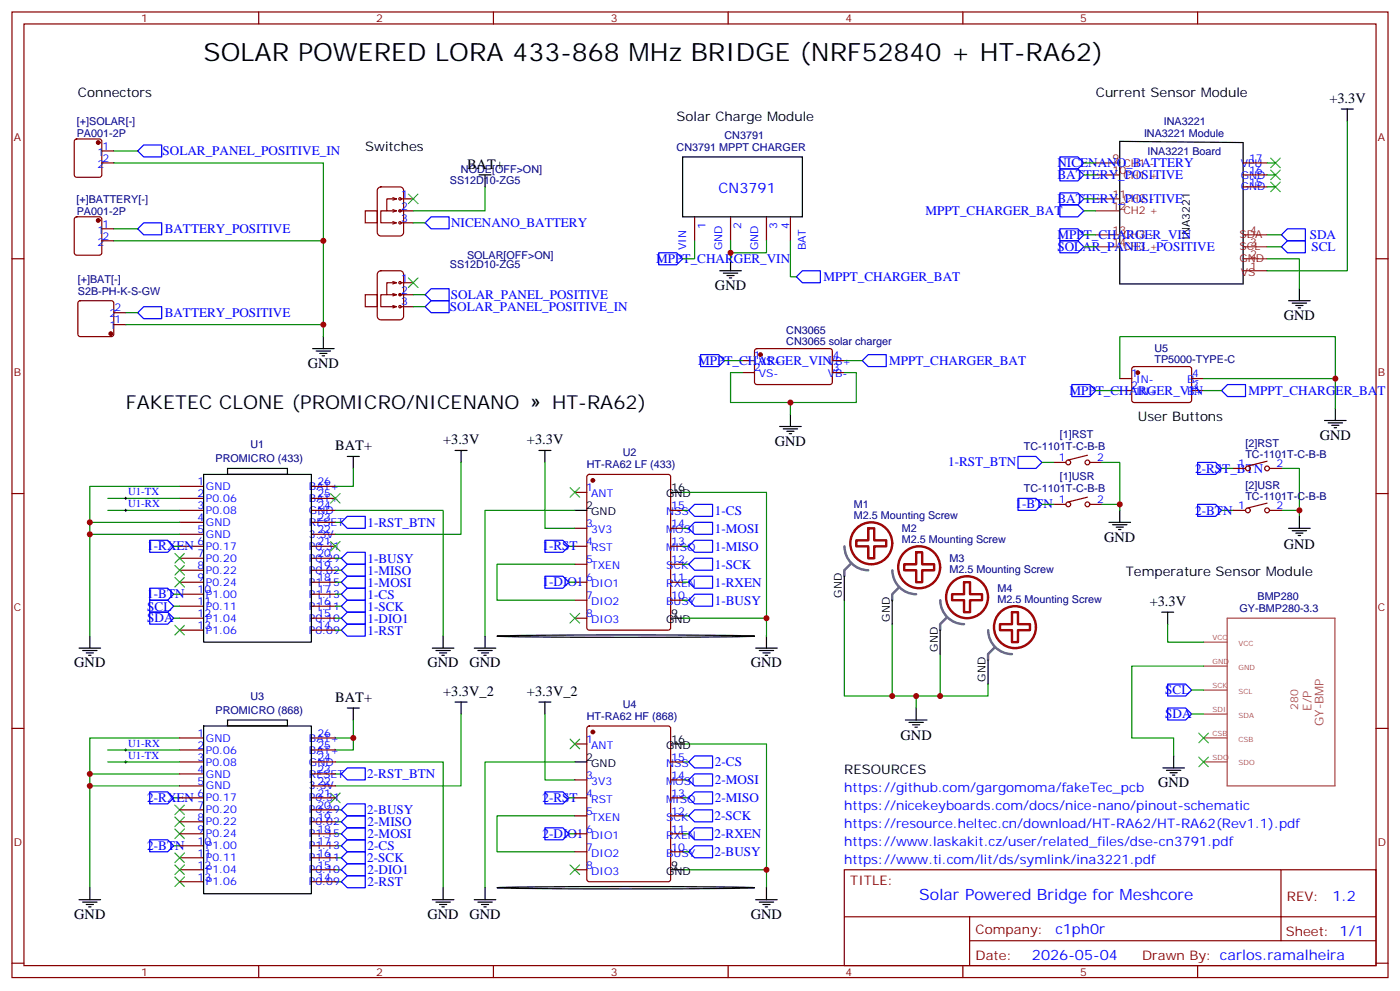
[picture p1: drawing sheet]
<svg xmlns="http://www.w3.org/2000/svg" width="412mm" height="292mm" viewBox="0 0 412 292" stroke-linecap="round" stroke-linejoin="round" font-family="sans-serif">
<g fill="none" stroke="#870000" stroke-width=".35">
<path d="M3.5 3.5h405.4v284.4h-405.4zM7.1 7.1h398.2v277.2h-398.2zM76.2 3.5v3.6M145.3 3.5v3.6M214.5 3.5v3.6M283.6 3.5v3.6M352.8 3.5v3.6M22.1 41.1l.5-.2h6.7l.5 .2 .2 .5v9.9l-.2 .5-.5 .2h-6.7l-.5-.2-.2-.5v-9.9zM30 48h3.5M30 44.4h3.5M111.4 55.5l.8-.5h5.6l.7 .2 .3 .6 .1 12.6-.2 .7-.6 .3-5.9 .1-.6-.2-.4-.6-.1-12.6zM115.7 58.2l1.1 .4"/>
<path d="M116.8 58.6h-2.9v3.5h2.9M116.8 58.6l-1.1 .3M118.2 58.6h3.5M366.2 55h7M366.2 51.5h7M366.2 48h7M3.5 76.2h3.6M22.1 64.1l.5-.2h6.7l.5 .2 .2 .5v9.8l-.2 .5-.5 .2h-6.7l-.5-.2-.2-.5v-9.8zM30 67.4h3.5M30 70.9h3.5M107.6 62.1h3.5v3.5h-3.5zM113.9 62.1h-1.7v3.5h4.2"/>
<path d="M115.7 61.7l1.1 .4M115.7 65.3l1.1 .3-1.1 .4M116.8 62.1l-1.1 .3M117.5 62.1h4.2M118.2 65.6h3.5M204.6 63.9v7M215.2 63.9v7M225.8 63.9v7M232.8 63.9v7M405.3 76.2h3.6M23.2 88.8l.4-.3h9.2l.5 .3 .2 .5v9.1l-.2 .5-.5 .2h-9.2l-.5-.2-.2-.5v-9.1zM33.5 95.6h3.5"/>
<path d="M33.5 92.1h3.5M107.6 86.8h3.5v3.5h-3.5zM111.4 80.2l.8-.5h5.6l.7 .2 .3 .6 .1 12.6-.2 .7-.6 .3-5.9 .1-.6-.2-.4-.6-.1-12.6zM113.9 86.8h-1.7v3.5h4.2M115.7 82.9l1.1 .4M115.7 86.4l1.1 .4M115.7 90l1.1 .3-1.1 .4M116.8 83.3h-2.9v3.5h2.9M116.8 83.3l-1.1 .3M116.8 86.8l-1.1 .3M117.5 86.8h4.2M118.2 90.3h3.5"/>
<path d="M118.2 83.3h3.5M218.7 106.2h3.5M218.7 109.7h3.5M222.5 102.9l.5-.2h21.7l.5 .7-.1 9.4-.6 .4h-21.8l-.5-.7v-9.1zM245.2 106.2h3.5M245.2 109.7h3.5M329.8 111.5h3.6M329.8 115h3.6M333.6 108.2l.5-.3 16.5 .1 .4 .7-.1 9.4-.6 .4h-16.5l-.4-.7v-9.1zM351 111.5h3.5M351 115h3.5M173.1 139.9l.5-.2h23.2l.7 .4 .1 44.8-.5 .6-23.5 .1-.7-.5v-44.7z"/>
<path d="M310.4 136.2h3.6M320.3 134.1l-5.6 1.4M321 136.2h3.6M363.4 137.9h3.5M373.2 135.8l-5.6 1.4M373.9 137.9h3.6M3.5 145.3h3.6M52.9 143.2h7.1M52.9 146.8h7.1M52.9 150.3h7.1M52.9 153.8h7.1M52.9 157.3h7.1"/>
<path d="M91.7 143.2h7.1M91.7 146.8h7.1M91.7 150.3h7.1M91.7 153.8h7.1M91.7 157.3h7.1M169.3 155.6h3.6M169.3 145h3.6M197.6 150.3h3.5M197.6 155.6h3.5M310.4 148.5h3.6M320.3 146.4l-5.6 1.4M321 148.5h3.6"/>
<path d="M363.4 150.3h3.5M373.2 148.2l-5.6 1.4M373.9 150.3h3.6M405.3 145.3h3.6M52.9 160.9h7.1M52.9 164.4h7.1M52.9 167.9h7.1M52.9 171.4h7.1M52.9 175h7.1M52.9 178.5h7.1M91.7 160.9h7.1M91.7 164.4h7.1"/>
<path d="M91.7 167.9h7.1M91.7 171.4h7.1M91.7 175h7.1M91.7 178.5h7.1M169.3 160.9h3.6M169.3 171.4h3.6M169.3 176.7h3.6M169.3 166.2h3.6M197.6 160.9h3.5M197.6 171.4h3.5M197.6 176.7h3.5M197.6 166.2h3.5"/>
<path d="M52.9 182h7.1M52.9 185.6h7.1M91.7 182h7.1M91.7 185.6h7.1M169.3 182h3.6M3.5 214.5h3.6M52.9 217.3h7.1M91.7 217.3h7.1M169.3 219.1h3.6M173.1 214l.5-.2h23.2l.7 .4 .1 44.7-.5 .7h-23.5l-.7-.4v-44.7zM405.3 214.5h3.6M52.9 235h7.1"/>
<path d="M52.9 224.4h7.1M52.9 220.8h7.1M52.9 227.9h7.1M52.9 231.4h7.1M52.9 238.5h7.1M91.7 235h7.1M91.7 224.4h7.1M91.7 220.8h7.1M91.7 227.9h7.1M91.7 231.4h7.1M91.7 238.5h7.1M169.3 235h3.6"/>
<path d="M169.3 229.7h3.6M197.6 235h3.5M197.6 229.7h3.5M197.6 224.4h3.5M52.9 245.5h7.1M52.9 256.1h7.1M52.9 242h7.1M52.9 249.1h7.1M52.9 252.6h7.1M52.9 259.6h7.1M91.7 245.5h7.1M91.7 256.1h7.1"/>
<path d="M91.7 242h7.1M91.7 249.1h7.1M91.7 252.6h7.1M91.7 259.6h7.1M169.3 245.5h3.6M169.3 250.8h3.6M169.3 256.1h3.6M169.3 240.2h3.6M197.6 245.5h3.5M197.6 250.8h3.5M197.6 240.2h3.5M248.7 256.1h156.6v28.2h-156.6z"/>
<path d="M377.3 256.1v20.9M248.7 270h156.5M285.6 277h119.6M285.6 270v14.1M3.5 283.6h3.6M76.2 284.3v3.6M145.3 284.3v3.6M214.5 284.3v3.6M283.6 284.3v3.6M352.8 284.3v3.6M405.3 283.6h3.6"/>
<circle cx="117.8" cy="58.6" r=".35"/>
<circle cx="117.8" cy="65.6" r=".35"/>
<circle cx="117.8" cy="62.1" r=".35"/>
<circle cx="117.8" cy="83.3" r=".35"/>
<circle cx="117.8" cy="86.8" r=".35"/>
<circle cx="117.8" cy="90.3" r=".35"/>
<circle cx="314.7" cy="136.2" r=".71"/>
<circle cx="320.3" cy="136.2" r=".71"/>
<circle cx="367.6" cy="137.9" r=".71"/>
<circle cx="373.2" cy="137.9" r=".71"/>
<circle cx="314.7" cy="148.5" r=".71"/>
<circle cx="320.3" cy="148.5" r=".71"/>
<circle cx="367.6" cy="150.3" r=".71"/>
<circle cx="373.2" cy="150.3" r=".71"/>
</g>
<g fill="none" stroke="#000" stroke-width=".35">
<path d="M395.1 32.1h3.5M396.9 32.1v3.5M141.1 51.5h3.5M142.9 51.5v3.5M201.1 46.2h35.3v17.7h-35.3zM329.8 41.6l36.4 .4v41.6h-36.4zM212 79.7h6.4M215.2 76.2v3.5M95.2 99.1v3.6M213.1 80.4h4.2M214.1 81.1h2.2M214.8 81.8h.7"/>
<path d="M379.6 88.5h6.3M380.6 89.3h4.3M381.7 90h2.1M382.4 90.7h.7M382.8 85v3.5M92.1 102.7h6.3M93.1 103.4h4.3M94.2 104.1h2.1M94.9 104.8h.7M60 139.7h31.7v49.4h-31.7zM67 137.9h17.7v1.8h-17.7zM102.3 134.4h3.5"/>
<path d="M104.1 134.4v3.5M134.1 132.6h3.5M135.8 132.6v3.6M158.7 132.6h3.6M160.5 132.6v3.6M229.7 125.6h6.3M230.7 126.3h4.2M231.8 127h2.1M232.5 127.7h.7M232.8 122.1v3.5M390.2 123.8h6.3M391.2 124.5h4.3"/>
<path d="M392.3 125.2h2.1M393 125.9h.7M393.3 120.3v3.5M169.3 150.3h3.6M197.6 145h3.5M326.7 153.8h6.3M327.7 154.5h4.3M328.8 155.2h2.1M329.5 155.9h.7M329.8 150.3v3.5M379.6 155.6h6.3M380.6 156.3h4.3"/>
<path d="M381.7 157h2.1M382.4 157.7h.7M382.8 152v3.6M248.7 169.7v7M262.8 176.7v7.1M23.3 190.9h6.3M24.3 191.6h4.3M25.4 192.3h2.1M26.1 193h.7M26.5 187.3v3.6M127.4 190.9h6.3M128.4 191.6h4.2"/>
<path d="M129.5 192.3h2.1M130.2 193h.7M130.5 187.3v3.6M139.7 190.9h6.3M140.8 191.6h4.2M141.8 192.3h2.1M142.5 193h.7M142.9 187.3v3.6M146.4 187.3l37.9-.3 37.9 .3-37.9 .4zM197.6 182h3.5M222.6 190.9h6.4M223.7 191.6h4.2"/>
<path d="M224.7 192.3h2.1M225.4 193h.7M225.8 187.3v3.6M276.9 185.6v7M291 194.4v7M342.2 180.3h3.5M344 180.3v3.5M60 213.8h31.7v49.4h-31.7zM67 212h17.7v1.8h-17.7zM102.3 208.5h3.5M104.1 208.5v3.5M134.1 206.7h3.5"/>
<path d="M135.8 206.7v3.6M158.7 206.7h3.6M160.5 206.7v3.6M197.6 219.1h3.5M266.7 212h6.3M267.8 212.7h4.2M268.8 213.4h2.1M269.5 214.1h.7M269.9 208.5v3.5M169.3 224.4h3.6M342.5 226.1h6.4M343.6 226.8h4.2"/>
<path d="M344.7 227.5h2.1M345.4 228.2h.7M345.7 222.6v3.5M197.6 256.1h3.5M23.3 264.9h6.3M24.3 265.6h4.3M25.4 266.3h2.1M26.1 267.1h.7M26.5 261.4v3.5M127.4 264.9h6.3M128.4 265.6h4.2M129.5 266.3h2.1"/>
<path d="M130.2 267.1h.7M130.5 261.4v3.5M139.7 264.9h6.3M140.8 265.6h4.2M141.8 266.3h2.1M142.5 267.1h.7M142.9 261.4v3.5M146.4 261.4l37.9-.3 37.9 .3-37.9 .4zM222.6 264.9h6.4M223.7 265.6h4.2M224.7 266.3h2.1M225.4 267.1h.7"/>
<path d="M225.8 261.4v3.5"/>
</g>
<g fill="#870000" stroke="#870000" stroke-width=".35">
<circle cx="174.6" cy="141.5" r=".53"/>
<circle cx="28.9" cy="64.9" r=".53"/>
<circle cx="174.6" cy="215.5" r=".53"/>
<circle cx="32.6" cy="98.2" r=".53"/>
<circle cx="28.9" cy="42" r=".53"/>
<circle cx="224" cy="104.4" r=".53"/>
<circle cx="335.1" cy="109.7" r=".53"/>
</g>
<path d="M322.8 58.6h7M322.8 48h7M322.8 51.5h7M322.8 62.1h7M322.8 72.7h7M322.8 69.1h7M366.2 72.7h7M366.2 69.1h7M366.2 79.7h7M366.2 76.2h7" fill="none" stroke="#8c2424" stroke-width=".35"/>
<g fill="none" stroke="#008700" stroke-width=".35">
<path d="M396.9 35.6v44.1h-23.7M33.5 48h61.7v22.9M33.5 44.4h7.1M142.9 55v7.1h-21.2M319.3 48h3.5M319.3 51.5h3.5M319.3 58.6h3.5M373.2 48h2.5M373.2 51.5h2.5M373.2 55h2.5M33.5 70.9h61.7v24.7M33.5 67.4h7.1"/>
<path d="M121.7 65.6h3.5M204.6 70.9v5.3h-3.5M215.2 70.9v5.3M225.8 70.9v3.5h-10.6M232.8 70.9v10.6h1.8M319.3 62.1h3.5M319.3 69.1h3.5M319.3 72.7h3.5M373.2 76.2h9.6v8.8M373.2 69.1h4.3M373.2 72.7h4.3M37 95.6h58.2v3.5"/>
<path d="M37 92.1h3.6M121.7 86.8h3.5M121.7 90.3h3.5M213.4 106.2h5.3M218.7 109.7h-3.5v8.8h37v-8.8h-3.5M232.8 118.5v3.6M248.7 106.2h5.3M322.8 115h7M329.8 111.5v-12.4h63.5v12.4M354.5 111.5h38.8v8.8M354.5 115h5.3M104.1 137.9v5.3h-5.3"/>
<path d="M135.8 136.2v21.1h-37M160.5 136.2v19.4h8.8M306.9 136.2h3.5M324.6 136.2h5.2v12.3M359.8 137.9h3.6M377.5 137.9h5.3v12.4M26.5 153.8h26.4M26.5 157.3h26.4M31.7 150.3h21.2M31.7 146.8h21.2M52.9 143.2h-26.4v44.1M98.8 150.3h31.7v37"/>
<path d="M98.8 153.8h1.7M169.3 150.3h-26.4v37M201.1 145h24.7v42.3M201.1 155.6h1.7M201.1 150.3h1.7M306.9 148.5h3.5M324.6 148.5h5.2v1.8M359.8 150.3h3.6M377.5 150.3h5.3v1.7M51.2 160.9h1.7M51.2 175h1.7M51.2 178.5h1.7"/>
<path d="M98.8 175h1.7M98.8 178.5h1.7M98.8 164.4h1.7M98.8 167.9h1.7M98.8 171.4h1.7M167.6 160.9h1.7M167.6 171.4h1.7M169.3 166.2h-22.9v10.5h22.9M201.1 160.9h1.7M201.1 171.4h1.7M201.1 176.7h1.7M201.1 166.2h1.7"/>
<path d="M248.7 176.7v28.3h21.2v3.5M51.2 182h1.7M98.8 182h1.7M98.8 185.6h1.7M201.1 182h24.7M262.8 183.8v21.2M276.9 192.6v12.4M344 183.8v5.3h10.5M354.5 196.1h-21.1v21.2h12.3v5.3M52.9 217.3h-26.4v44.1M98.8 217.3h5.3M104.1 212v8.8h-5.3"/>
<path d="M135.8 210.3v21.1h-37M160.5 210.3v19.4h8.8M201.1 219.1h24.7v42.3M291 201.4v3.6h-21.1M351 203.2h3.5M351 210.3h3.5M26.5 231.4h26.4M26.5 227.9h26.4M31.7 224.4h21.2M31.7 220.8h21.2M51.2 235h1.7M98.8 224.4h31.7v37"/>
<path d="M98.8 227.9h1.7M98.8 238.5h1.7M167.6 235h1.7M169.3 224.4h-26.4v37M201.1 224.4h1.7M201.1 229.7h1.7M201.1 235h1.7M51.2 249.1h1.7M98.8 256.1h1.7M98.8 245.5h1.7M98.8 259.6h1.7M98.8 252.6h1.7"/>
<path d="M98.8 249.1h1.7M98.8 242h1.7M167.6 245.5h1.7M169.3 240.2h-22.9v10.6h22.9M201.1 256.1h24.7M201.1 240.2h1.7M201.1 245.5h1.7M201.1 250.8h1.7"/>
</g>
<g fill="none" stroke="#00f" stroke-width=".35">
<path d="M40.6 44.4l1.7-1.7h5.3v3.5h-5.3zM312.2 46.2h5.3l1.8 1.8-1.8 1.7h-5.3zM312.2 49.7h5.3l1.8 1.8-1.8 1.8h-5.3zM312.2 56.8h5.3l1.8 1.8-1.8 1.7h-5.3zM40.6 67.4l1.7-1.8h5.3v3.5h-5.3zM125.2 65.6l1.8-1.7h5.3v3.5h-5.3zM194 74.4h5.3l1.8 1.8-1.8 1.8h-5.3zM312.2 60.3h5.3l1.8 1.8-1.8 1.8h-5.3zM312.2 67.4h5.3l1.8 1.7-1.8 1.8h-5.3zM312.2 70.9h5.3l1.8 1.8-1.8 1.7h-5.3zM377.5 69.1l1.7-1.7h5.3v3.5h-5.3zM377.5 72.7l1.7-1.8h5.3v3.5h-5.3z"/>
<path d="M40.6 92.1l1.7-1.8h5.3v3.5h-5.3zM125.2 86.8l1.8-1.8h5.3v3.5h-5.3zM127 88.5h5.3v3.6h-5.3l-1.8-1.8zM234.6 81.5l1.8-1.8h5.3v3.6h-5.3zM206.4 104.4h5.3l1.7 1.8-1.7 1.7h-5.3zM255.8 104.4h5.3v3.5h-5.3l-1.8-1.7zM315.7 113.2h5.3l1.8 1.8-1.8 1.8h-5.3zM359.8 115l1.8-1.8h5.3v3.6h-5.3zM299.9 134.4h5.3l1.7 1.8-1.7 1.7h-5.3zM352.8 136.2h5.3l1.7 1.7-1.7 1.8h-5.3zM44.1 159.1h5.3l1.8 1.8-1.8 1.7h-5.3zM100.5 153.8l1.8-1.8h5.3v3.6h-5.3z"/>
<path d="M160.5 159.1h5.3l1.8 1.8-1.8 1.7h-5.3zM202.8 150.3l1.8-1.8h5.3v3.5h-5.3zM204.6 153.8h5.3v3.5h-5.3l-1.8-1.7zM299.9 146.8h5.3l1.7 1.7-1.7 1.8h-5.3zM352.8 148.5h5.3l1.7 1.8-1.7 1.7h-5.3zM44.1 173.2h5.3l1.8 1.8-1.8 1.7h-5.3zM44.1 176.7h5.3l1.8 1.8-1.8 1.8h-5.3zM100.5 178.5l1.8-1.8h5.3v3.6h-5.3zM100.5 175l1.8-1.8h5.3v3.5h-5.3zM100.5 167.9l1.8-1.7h5.3v3.5h-5.3zM100.5 164.4l1.8-1.8h5.3v3.6h-5.3zM102.3 169.7h5.3v3.5h-5.3l-1.8-1.8z"/>
<path d="M160.5 169.7h5.3l1.8 1.7-1.8 1.8h-5.3zM202.8 176.7l1.8-1.7h5.3v3.5h-5.3zM202.8 166.2l1.8-1.8h5.3v3.5h-5.3zM202.8 160.9l1.8-1.8h5.3v3.5h-5.3zM204.6 169.7h5.3v3.5h-5.3l-1.8-1.8zM44.1 180.3h5.3l1.8 1.7-1.8 1.8h-5.3zM100.5 185.6l1.8-1.8h5.3v3.5h-5.3zM100.5 182l1.8-1.7h5.3v3.5h-5.3zM344 201.4h5.2l1.8 1.8-1.8 1.8h-5.2zM344 208.5h5.2l1.8 1.8-1.8 1.7h-5.2zM44.1 233.2h5.3l1.8 1.8-1.8 1.7h-5.3zM100.5 227.9l1.8-1.8h5.3v3.6h-5.3z"/>
<path d="M100.5 238.5l1.8-1.8h5.3v3.5h-5.3zM160.5 233.2h5.3l1.8 1.8-1.8 1.7h-5.3zM202.8 224.4l1.8-1.8h5.3v3.5h-5.3zM202.8 229.7l1.8-1.8h5.3v3.5h-5.3zM202.8 235l1.8-1.8h5.3v3.5h-5.3zM44.1 247.3h5.3l1.8 1.8-1.8 1.7h-5.3zM100.5 242l1.8-1.8h5.3v3.6h-5.3zM100.5 245.5l1.8-1.7h5.3v3.5h-5.3zM100.5 252.6l1.8-1.8h5.3v3.6h-5.3zM100.5 256.1l1.8-1.7h5.3v3.5h-5.3zM100.5 259.6l1.8-1.7h5.3v3.5h-5.3zM102.3 247.3h5.3v3.5h-5.3l-1.8-1.7z"/>
<path d="M160.5 243.8h5.3l1.8 1.7-1.8 1.8h-5.3zM202.8 240.2l1.8-1.7h5.3v3.5h-5.3zM202.8 245.5l1.8-1.7h5.3v3.5h-5.3zM202.8 250.8l1.8-1.7h5.3v3.5h-5.3z"/>
</g>
<g fill="none" stroke="#3c3" stroke-width=".35">
<path d="M120.3 57.1l2.8 2.9M123.1 57.1l-2.8 2.9M374.3 46.6l2.8 2.8M374.3 50.1l2.8 2.8M374.3 53.6l2.8 2.8M377.1 46.6l-2.8 2.8M377.1 50.1l-2.8 2.8M377.1 53.6l-2.8 2.8M120.3 81.8l2.8 2.9M123.1 81.8l-2.8 2.9M97.4 159.5l2.8 2.8M97.4 145.3l2.8 2.9"/>
<path d="M100.2 159.5l-2.8 2.8M100.2 145.3l-2.8 2.9M167.9 143.6l2.8 2.8M170.7 143.6l-2.8 2.8M51.5 163l2.8 2.8M51.5 166.5l2.8 2.8M51.5 170l2.8 2.9M54.3 163l-2.8 2.8M54.3 166.5l-2.8 2.8M54.3 170l-2.8 2.9M51.5 184.1l2.8 2.9M54.3 184.1l-2.8 2.9"/>
<path d="M167.9 180.6l2.8 2.8M170.7 180.6l-2.8 2.8M167.9 217.7l2.8 2.8M170.7 217.7l-2.8 2.8M353.1 215.9l2.9 2.8M356 215.9l-2.9 2.8M51.5 237.1l2.8 2.8M54.3 237.1l-2.8 2.8M97.4 233.5l2.8 2.9M100.2 233.5l-2.8 2.9M353.1 223l2.9 2.8M356 223l-2.9 2.8"/>
<path d="M51.5 258.2l2.8 2.9M51.5 244.1l2.8 2.8M51.5 240.6l2.8 2.8M51.5 251.2l2.8 2.8M51.5 254.7l2.8 2.8M54.3 258.2l-2.8 2.9M54.3 244.1l-2.8 2.8M54.3 240.6l-2.8 2.8M54.3 251.2l-2.8 2.8M54.3 254.7l-2.8 2.8M167.9 254.7l2.8 2.8M170.7 254.7l-2.8 2.8"/>
</g>
<path d="M354.5 189.1h7M354.5 196.1h7M361.5 182h31.7v49.4h-31.7zM354.5 203.2h7M354.5 210.3h7M354.5 217.3h7M354.5 224.4h7" fill="none" stroke="#a64a4a" stroke-width=".35"/>
<path d="M36.7 146.8h.7M36.7 150.3h.7M37 146.4v.7M37 149.9v.7M36.7 220.8h.7M36.7 224.4h.7M37 220.5v.7M37 224v.7" fill="none" stroke="#000" stroke-width=".29"/>
<g fill="none" stroke="#900" stroke-width=".71">
<path d="M255.8 155.6h1.7v3.5h3.6v1.8h-3.6v3.5h-1.7v-3.5h-3.6v-1.8h3.6zM266.3 166.2h3.6v-3.6h1.7v3.6h3.6v1.7h-3.6v3.5h-1.7v-3.5h-3.6zM284 171.4h1.8v3.6h3.5v1.7h-3.5v3.6h-1.8v-3.6h-3.5v-1.7h3.5zM298.1 180.3h1.8v3.5h3.5v1.8h-3.5v3.5h-1.8v-3.5h-3.5v-1.8h3.5z"/>
<circle cx="256.6" cy="160" r="6.2"/>
<circle cx="270.8" cy="167" r="6.2"/>
<circle cx="284.9" cy="175.9" r="6.2"/>
<circle cx="299" cy="184.7" r="6.2"/>
</g>
<path d="M248.8 160.9a7.1 7.1 0 0 0 7 7M250.5 166.2l-1.8 1.7v1.8M262.9 167.9a7.1 7.1 0 0 0 7 7.1M264.6 173.2l-1.8 1.8v1.7M277 176.8a7.1 7.1 0 0 0 7 7M278.7 182l-1.8 1.8v1.8M291.1 185.6a7.1 7.1 0 0 0 7 7M292.8 190.9l-1.8 1.7v1.8" fill="none" stroke="#666" stroke-width=".71"/>
<g fill="#c00">
<circle cx="225.8" cy="182" r=".88"/>
<circle cx="26.5" cy="153.8" r=".88"/>
<circle cx="26.5" cy="157.3" r=".88"/>
<circle cx="26.5" cy="231.4" r=".88"/>
<circle cx="26.5" cy="227.9" r=".88"/>
<circle cx="225.8" cy="256.1" r=".88"/>
<circle cx="104.1" cy="217.3" r=".88"/>
<circle cx="95.3" cy="95.6" r=".88"/>
<circle cx="95.3" cy="70.9" r=".88"/>
<circle cx="329.8" cy="148.5" r=".88"/>
<circle cx="382.8" cy="150.3" r=".88"/>
<circle cx="215.2" cy="74.4" r=".88"/>
<circle cx="262.8" cy="205" r=".88"/>
<circle cx="269.9" cy="205" r=".88"/>
<circle cx="276.9" cy="205" r=".88"/>
<circle cx="232.8" cy="118.5" r=".88"/>
<circle cx="393.3" cy="111.5" r=".88"/>
</g>
<text font-size="7.4" x="60" y="18">SOLAR POWERED LORA 433-868 MHz BRIDGE (NRF52840 + HT-RA62)</text>
<g font-size="5.6">
<text x="37" y="120.3">FAKETEC CLONE (PROMICRO/NICENANO</text>
<text x="162.6" y="120.3">HT-RA62)</text>
</g>
<text font-size="4.6" fill="#00f" x="270.8" y="265.1">Solar Powered Bridge for Meshcore</text>
<g font-size="4.2">
<text x="391.6" y="30.3">+3.3V</text>
<text x="137.6" y="49.7">BAT+</text>
<text x="210.6" y="85.4">GND</text>
<text x="378.2" y="94.2">GND</text>
<text x="90.7" y="108.3">GND</text>
<text x="130.5" y="130.9">+3.3V</text>
<text x="155.2" y="130.9">+3.3V</text>
<text x="228.2" y="131.2">GND</text>
<text x="388.8" y="129.5">GND</text>
<text x="98.8" y="132.6">BAT+</text>
<text x="325.3" y="159.5">GND</text>
<text x="378.2" y="161.6">GND</text>
<text x="338.7" y="178.5">+3.3V</text>
<text x="21.9" y="196.5">GND</text>
<text x="125.9" y="196.5">GND</text>
<text x="138.3" y="196.5">GND</text>
<text x="221.2" y="196.5">GND</text>
<text x="98.8" y="206.7">BAT+</text>
<text x="130.5" y="205">+3.3V_2</text>
<text x="155.2" y="205">+3.3V_2</text>
<text x="265.3" y="218">GND</text>
<text x="341.1" y="231.8">GND</text>
<text x="21.9" y="270.6">GND</text>
<text x="125.9" y="270.6">GND</text>
<text x="138.3" y="270.6">GND</text>
<text x="221.2" y="270.6">GND</text>
</g>
<g font-size="4.2" fill="#00f">
<text x="211.7" y="56.8">CN3791</text>
<text x="392.5" y="265.4">1.2</text>
<text x="310.9" y="274.9">c1ph0r</text>
<text x="304" y="282.7">2026-05-04</text>
</g>
<g font-size="3.9">
<text x="22.9" y="28.6">Connectors</text>
<text x="322.8" y="28.6">Current Sensor Module</text>
<text x="199.3" y="35.6">Solar Charge Module</text>
<text x="107.6" y="44.4">Switches</text>
<text x="335.1" y="123.8">User Buttons</text>
<text x="331.6" y="169.7">Temperature Sensor Module</text>
<text x="248.7" y="227.9">RESOURCES</text>
</g>
<g font-size="3.9" fill="#00f">
<text x="47.9" y="45.8">SOLAR_PANEL_POSITIVE_IN</text>
<text x="311.5" y="49.1">NICENANO_BATTERY</text>
<text x="311.5" y="52.7">BATTERY_POSITIVE</text>
<text x="311.5" y="59.7">BATTERY_POSITIVE</text>
<text x="272.7" y="63.3">MPPT_CHARGER_BAT</text>
<text x="48.5" y="68.7">BATTERY_POSITIVE</text>
<text x="132.9" y="66.9">NICENANO_BATTERY</text>
<text x="311.5" y="70.3">MPPT_CHARGER_VIN</text>
<text x="385.8" y="70.4">SDA</text>
<text x="193.3" y="77.4">MPPT_CHARGER_VIN</text>
<text x="311.5" y="73.9">SOLAR_PANEL_POSITIVE</text>
<text x="386.3" y="73.9">SCL</text>
<text x="242.5" y="82.8">MPPT_CHARGER_BAT</text>
<text x="132.8" y="88.1">SOLAR_PANEL_POSITIVE</text>
<text x="48.5" y="93.4">BATTERY_POSITIVE</text>
<text x="132.5" y="91.6">SOLAR_PANEL_POSITIVE_IN</text>
<text x="205.7" y="107.4">MPPT_CHARGER_VIN</text>
<text x="261.9" y="107.5">MPPT_CHARGER_BAT</text>
<text x="315" y="116.2">MPPT_CHARGER_VIN</text>
<text x="367.8" y="116.3">MPPT_CHARGER_BAT</text>
<text x="279.3" y="137.3">1-RST_BTN</text>
<text x="352.1" y="139.2">2-RST_BTN</text>
<text x="299.2" y="149.7">1-BTN</text>
<text x="108.2" y="155.1">1-RST_BTN</text>
<text x="210.6" y="151.6">1-CS</text>
<text x="352.1" y="151.6">2-BTN</text>
<text x="210.6" y="156.9">1-MOSI</text>
<text x="43.4" y="162.1">1-RXEN</text>
<text x="108.2" y="165.7">1-BUSY</text>
<text x="159.8" y="162.1">1-RST</text>
<text x="210.6" y="167.5">1-SCK</text>
<text x="210.6" y="162.2">1-MISO</text>
<text x="108.2" y="169.2">1-MISO</text>
<text x="108.3" y="172.8">1-MOSI</text>
<text x="159.8" y="172.7">1-DIO1</text>
<text x="210.6" y="172.8">1-RXEN</text>
<text x="43.4" y="176.2">1-BTN</text>
<text x="43.4" y="179.8">SCL</text>
<text x="108.2" y="179.8">1-SCK</text>
<text x="108.3" y="176.3">1-CS</text>
<text x="210.6" y="178.1">1-BUSY</text>
<text x="43.4" y="183.3">SDA</text>
<text x="108.3" y="183.3">1-DIO1</text>
<text x="108.3" y="186.9">1-RST</text>
<text x="343.3" y="204.5">SCL</text>
<text x="343.3" y="211.5">SDA</text>
<text x="210.6" y="225.6">2-CS</text>
<text x="108.2" y="229.1">2-RST_BTN</text>
<text x="210.6" y="230.9">2-MOSI</text>
<text x="248.7" y="233.2">https://github.com/gargomoma/fakeTec_pcb</text>
<text x="43.4" y="236.2">2-RXEN</text>
<text x="108.2" y="239.7">2-BUSY</text>
<text x="159.8" y="236.2">2-RST</text>
<text x="210.6" y="236.1">2-MISO</text>
<text x="248.7" y="238.5">https://nicekeyboards.com/docs/nice-nano/pinout-schematic</text>
<text x="108.3" y="243.2">2-MISO</text>
<text x="210.5" y="241.4">2-SCK</text>
<text x="248.7" y="243.8">https://resource.heltec.cn/download/HT-RA62/HT-RA62(Rev1.1).pdf</text>
<text x="43.4" y="250.3">2-BTN</text>
<text x="108.3" y="246.7">2-MOSI</text>
<text x="108.3" y="250.3">2-CS</text>
<text x="159.8" y="246.8">2-DIO1</text>
<text x="210.5" y="246.7">2-RXEN</text>
<text x="248.7" y="249.1">https://www.laskakit.cz/user/related_files/dse-cn3791.pdf</text>
<text x="108.2" y="253.8">2-SCK</text>
<text x="108.3" y="257.3">2-DIO1</text>
<text x="210.5" y="252">2-BUSY</text>
<text x="248.7" y="254.4">https://www.ti.com/lit/ds/symlink/ina3221.pdf</text>
<text x="108.3" y="260.8">2-RST</text>
</g>
<g font-size="3.9" fill="#800">
<text x="250.5" y="260.7">TITLE:</text>
<text x="379.1" y="265.4">REV:</text>
<text x="287.4" y="274.9">Company:</text>
<text x="378.7" y="275.5">Sheet: 1/1</text>
<text x="287.4" y="282.6">Date:</text>
<text x="336.4" y="282.7">Drawn By: carlos.ramalheira</text>
</g>
<g font-size="3.5" fill="#a54b4b">
<text x="386.3" y="209.3" transform="rotate(-90 386.3 209.3)">E/P</text>
<text x="389.8" y="213.8" transform="rotate(-90 389.8 213.8)">GY-BMP</text>
</g>
<g font-size="3.2" fill="#800">
<text x="41.6" y="6.5">1</text>
<text x="110.8" y="6.5">2</text>
<text x="179.9" y="6.5">3</text>
<text x="249.1" y="6.5">4</text>
<text x="318.2" y="6.5">5</text>
<text x="4.1" y="41.6">A</text>
<text x="405.9" y="41.6">A</text>
<text x="4.1" y="110.8">B</text>
<text x="405.9" y="110.8">B</text>
<text x="4.1" y="179.9">C</text>
<text x="405.9" y="179.9">C</text>
<text x="4.1" y="249.1">D</text>
<text x="405.9" y="249.1">D</text>
<text x="41.6" y="287.3">1</text>
<text x="110.8" y="287.3">2</text>
<text x="179.9" y="287.3">3</text>
<text x="249.1" y="287.3">4</text>
<text x="318.2" y="287.3">5</text>
</g>
<g font-size="3.2" fill="#000080">
<text x="22.6" y="40.3">PA001-2P</text>
<text x="22.6" y="36.8">[+]SOLAR[-]</text>
<text x="213.4" y="40.9">CN3791</text>
<text x="337" y="40.2">INA3221 Module</text>
<text x="342.8" y="36.7">INA3221</text>
<text x="199.3" y="44.4">CN3791 MPPT CHARGER</text>
<text x="338" y="45.5">INA3221 Board</text>
<text x="135.8" y="50.8">NODE[OFF&gt;ON]</text>
<text x="22.5" y="59.7">[+]BATTERY[-]</text>
<text x="132.5" y="54.3">SS12D10-ZG5</text>
<text x="22.6" y="63.3">PA001-2P</text>
<text x="137.6" y="76.2">SOLAR[OFF&gt;ON]</text>
<text x="22.9" y="83.3">[+]BAT[-]</text>
<text x="132.5" y="79">SS12D10-ZG5</text>
<text x="22.9" y="86.8">S2B-PH-K-S-GW</text>
<text x="231.6" y="101.6">CN3065 solar charger</text>
<text x="231.6" y="98.4">CN3065</text>
<text x="340.1" y="106.9">TP5000-TYPE-C</text>
<text x="340.1" y="103.7">U5</text>
<text x="312.2" y="129.1">[1]RST</text>
<text x="366.9" y="131.6">[2]RST</text>
<text x="63.5" y="136.2">PROMICRO (433)</text>
<text x="73.7" y="132">U1</text>
<text x="172.9" y="137.9">HT-RA62 LF (433)</text>
<text x="183.4" y="134.4">U2</text>
<text x="301.6" y="132.6">TC-1101T-C-B-B</text>
<text x="366.9" y="134.8">TC-1101T-C-B-B</text>
<text x="312.2" y="141.5">[1]USR</text>
<text x="366.9" y="143.9">[2]USR</text>
<text x="251.5" y="149.6">M1</text>
<text x="301.6" y="145">TC-1101T-C-B-B</text>
<text x="366.9" y="147.1">TC-1101T-C-B-B</text>
<text x="251.5" y="152.8">M2.5 Mounting Screw</text>
<text x="265.6" y="159.8">M2.5 Mounting Screw</text>
<text x="265.6" y="156.6">M2</text>
<text x="279.7" y="165.4">M3</text>
<text x="279.7" y="168.6">M2.5 Mounting Screw</text>
<text x="293.9" y="177.4">M2.5 Mounting Screw</text>
<text x="293.9" y="174.3">M4</text>
<text x="370.4" y="176.7">BMP280</text>
<text x="365.1" y="180.3">GY-BMP280-3.3</text>
<text x="73.7" y="206.1">U3</text>
<text x="183.4" y="208.5">U4</text>
<text x="63.5" y="210.3">PROMICRO (868)</text>
<text x="172.9" y="212">HT-RA62 HF (868)</text>
</g>
<g font-size="3.2" fill="#00f">
<text x="28.7" y="45.9">1</text>
<text x="30.2" y="44.1">1</text>
<text x="30.2" y="47.6">2</text>
<text x="367.9" y="47.6">17</text>
<text x="28.7" y="49.4">2</text>
<text x="365.5" y="52.6">GND</text>
<text x="365.5" y="49">VPU</text>
<text x="367.9" y="51.2">16</text>
<text x="118.2" y="58.2">1</text>
<text x="365.5" y="56.1">GND</text>
<text x="367.9" y="54.7">15</text>
<text x="118.2" y="65.3">3</text>
<text x="118.2" y="61.7">2</text>
<text x="28.7" y="68.8">1</text>
<text x="30.2" y="67">1</text>
<text x="30.2" y="70.6">2</text>
<text x="207.8" y="67.4" transform="rotate(-90 207.8 67.4)">1</text>
<text x="218.4" y="67.4" transform="rotate(-90 218.4 67.4)">2</text>
<text x="229" y="67.4" transform="rotate(-90 229 67.4)">3</text>
<text x="232.5" y="67.4" transform="rotate(-90 232.5 67.4)">4</text>
<text x="28.7" y="72.3">2</text>
<text x="202.1" y="73.7" transform="rotate(-90 202.1 73.7)">VIN</text>
<text x="212.7" y="73.7" transform="rotate(-90 212.7 73.7)">GND</text>
<text x="223.3" y="73.7" transform="rotate(-90 223.3 73.7)">GND</text>
<text x="237.4" y="73.7" transform="rotate(-90 237.4 73.7)">BAT</text>
<text x="118.2" y="82.9">1</text>
<text x="118.2" y="90">3</text>
<text x="118.2" y="86.4">2</text>
<text x="32.2" y="93.5">2</text>
<text x="33.7" y="95.2">1</text>
<text x="33.7" y="91.7">2</text>
<text x="32.2" y="97">1</text>
<text x="222.1" y="105.8">1</text>
<text x="223.6" y="107.6">VS+</text>
<text x="243.9" y="107.6">VB+</text>
<text x="245.4" y="105.8">4</text>
<text x="222.1" y="109.4">2</text>
<text x="223.6" y="111.1">VS-</text>
<text x="243.9" y="111.1">VB-</text>
<text x="245.4" y="109.4">3</text>
<text x="333.2" y="111.1">1</text>
<text x="334.7" y="112.9">IN-</text>
<text x="349.7" y="112.9">B-</text>
<text x="351.2" y="111.1">4</text>
<text x="333.2" y="114.7">2</text>
<text x="334.7" y="116.4">IN+</text>
<text x="349.7" y="116.4">B+</text>
<text x="351.2" y="114.7">3</text>
<text x="311.9" y="135.8">1</text>
<text x="323.1" y="135.8">2</text>
<text x="364.8" y="137.6">1</text>
<text x="376.1" y="137.6">2</text>
<text x="58.2" y="142.9">1</text>
<text x="93.5" y="142.9">26</text>
<text x="37.7" y="145.9">U1-TX</text>
<text x="37.7" y="149.4">U1-RX</text>
<text x="58.2" y="146.4">2</text>
<text x="58.2" y="149.9">3</text>
<text x="60.7" y="144.3">GND</text>
<text x="60.7" y="147.8">P0.06</text>
<text x="91" y="147.8">BAT+</text>
<text x="91" y="144.3">BAT+</text>
<text x="93.5" y="149.9">24</text>
<text x="93.5" y="146.4">25</text>
<text x="172.7" y="144.6">1</text>
<text x="174.2" y="146.4">ANT</text>
<text x="197.7" y="149.9">15</text>
<text x="311.9" y="148.2">1</text>
<text x="323.1" y="148.2">2</text>
<text x="364.8" y="149.9">1</text>
<text x="376.1" y="149.9">2</text>
<text x="58.2" y="153.5">4</text>
<text x="60.7" y="151.3">P0.08</text>
<text x="60.7" y="154.9">GND</text>
<text x="91" y="154.9">RESET</text>
<text x="91" y="151.3">GND</text>
<text x="93.5" y="153.5">23</text>
<text x="172.7" y="155.2">3</text>
<text x="196.3" y="151.7">NSS</text>
<text x="197.7" y="155.2">14</text>
<text x="58.2" y="157">5</text>
<text x="58.2" y="160.5">6</text>
<text x="60.7" y="158.4">GND</text>
<text x="60.7" y="161.9">P0.17</text>
<text x="91" y="161.9">P0.31</text>
<text x="91" y="158.4">3.3V</text>
<text x="93.5" y="160.5">21</text>
<text x="93.5" y="157">22</text>
<text x="172.7" y="160.5">4</text>
<text x="174.2" y="157">3V3</text>
<text x="196.3" y="157">MOSI</text>
<text x="197.7" y="160.5">13</text>
<text x="58.2" y="164">7</text>
<text x="58.2" y="167.6">8</text>
<text x="60.7" y="165.5">P0.20</text>
<text x="91" y="165.5">P0.29</text>
<text x="93.5" y="167.6">19</text>
<text x="93.5" y="164">20</text>
<text x="172.7" y="165.8">5</text>
<text x="174.2" y="162.3">RST</text>
<text x="174.2" y="167.6">TXEN</text>
<text x="196.3" y="162.3">MISO</text>
<text x="196.3" y="167.6">SCK</text>
<text x="197.7" y="165.8">12</text>
<text x="58.2" y="171.1">9</text>
<text x="60.7" y="169">P0.22</text>
<text x="60.7" y="172.5">P0.24</text>
<text x="91" y="172.5">P1.15</text>
<text x="91" y="169">P0.02</text>
<text x="93.5" y="171.1">18</text>
<text x="172.7" y="171.1">6</text>
<text x="174.2" y="172.9">DIO1</text>
<text x="196.3" y="172.9">RXEN</text>
<text x="197.7" y="171.1">11</text>
<text x="58.2" y="174.6">10</text>
<text x="58.2" y="178.2">11</text>
<text x="60.7" y="176">P1.00</text>
<text x="60.7" y="179.6">P0.11</text>
<text x="91" y="179.6">P1.11</text>
<text x="91" y="176">P1.13</text>
<text x="93.5" y="178.2">16</text>
<text x="93.5" y="174.6">17</text>
<text x="172.7" y="176.4">7</text>
<text x="174.2" y="178.2">DIO2</text>
<text x="196.3" y="178.2">BUSY</text>
<text x="197.7" y="176.4">10</text>
<text x="58.2" y="181.7">12</text>
<text x="58.2" y="185.2">13</text>
<text x="60.7" y="183.1">P1.04</text>
<text x="91" y="183.1">P0.10</text>
<text x="93.5" y="185.2">14</text>
<text x="93.5" y="181.7">15</text>
<text x="172.7" y="181.7">8</text>
<text x="174.2" y="183.4">DIO3</text>
<text x="60.7" y="186.6">P1.06</text>
<text x="91" y="186.6">P0.09</text>
<text x="37.7" y="220">U1-RX</text>
<text x="58.2" y="217">1</text>
<text x="58.2" y="220.5">2</text>
<text x="60.7" y="218.4">GND</text>
<text x="60.7" y="221.9">P0.06</text>
<text x="91" y="221.9">BAT+</text>
<text x="91" y="218.4">BAT+</text>
<text x="93.5" y="220.5">25</text>
<text x="93.5" y="217">26</text>
<text x="172.7" y="218.7">1</text>
<text x="174.2" y="220.5">ANT</text>
<text x="37.7" y="223.5">U1-TX</text>
<text x="58.2" y="224">3</text>
<text x="58.2" y="227.5">4</text>
<text x="60.7" y="225.4">P0.08</text>
<text x="91" y="225.4">GND</text>
<text x="93.5" y="227.5">23</text>
<text x="93.5" y="224">24</text>
<text x="196.3" y="225.8">NSS</text>
<text x="197.7" y="224">15</text>
<text x="58.2" y="231.1">5</text>
<text x="60.7" y="229">GND</text>
<text x="60.7" y="232.5">GND</text>
<text x="91" y="232.5">3.3V</text>
<text x="91" y="229">RESET</text>
<text x="93.5" y="231.1">22</text>
<text x="172.7" y="229.3">3</text>
<text x="174.2" y="231.1">3V3</text>
<text x="196.3" y="231.1">MOSI</text>
<text x="197.7" y="229.3">14</text>
<text x="58.2" y="234.6">6</text>
<text x="58.2" y="238.1">7</text>
<text x="60.7" y="236">P0.17</text>
<text x="60.7" y="239.5">P0.20</text>
<text x="91" y="239.5">P0.29</text>
<text x="91" y="236">P0.31</text>
<text x="93.5" y="238.1">20</text>
<text x="93.5" y="234.6">21</text>
<text x="172.7" y="234.6">4</text>
<text x="172.7" y="239.9">5</text>
<text x="174.2" y="236.4">RST</text>
<text x="196.3" y="236.4">MISO</text>
<text x="197.7" y="234.6">13</text>
<text x="197.7" y="239.9">12</text>
<text x="58.2" y="241.7">8</text>
<text x="58.2" y="245.2">9</text>
<text x="60.7" y="243.1">P0.22</text>
<text x="91" y="243.1">P0.02</text>
<text x="93.5" y="245.2">18</text>
<text x="93.5" y="241.7">19</text>
<text x="172.7" y="245.2">6</text>
<text x="174.2" y="241.7">TXEN</text>
<text x="196.3" y="241.7">SCK</text>
<text x="197.7" y="245.2">11</text>
<text x="58.2" y="248.7">10</text>
<text x="60.7" y="246.6">P0.24</text>
<text x="60.7" y="250.1">P1.00</text>
<text x="91" y="250.1">P1.13</text>
<text x="91" y="246.6">P1.15</text>
<text x="93.5" y="248.7">17</text>
<text x="172.7" y="250.5">7</text>
<text x="174.2" y="246.9">DIO1</text>
<text x="196.3" y="246.9">RXEN</text>
<text x="197.7" y="250.5">10</text>
<text x="58.2" y="252.2">11</text>
<text x="58.2" y="255.8">12</text>
<text x="60.7" y="253.6">P0.11</text>
<text x="60.7" y="257.2">P1.04</text>
<text x="91" y="257.2">P0.10</text>
<text x="91" y="253.6">P1.11</text>
<text x="93.5" y="255.8">15</text>
<text x="93.5" y="252.2">16</text>
<text x="172.7" y="255.8">8</text>
<text x="174.2" y="252.2">DIO2</text>
<text x="174.2" y="257.5">DIO3</text>
<text x="196.3" y="252.2">BUSY</text>
<text x="58.2" y="259.3">13</text>
<text x="60.7" y="260.7">P1.06</text>
<text x="91" y="260.7">P0.09</text>
<text x="93.5" y="259.3">14</text>
</g>
<g font-size="3.2" fill="#8d2323">
<text x="327.7" y="47.6">9</text>
<text x="327.7" y="51.2">10</text>
<text x="330.9" y="49">CH1 -</text>
<text x="330.9" y="52.6">CH1 +</text>
<text x="327.7" y="58.2">11</text>
<text x="330.9" y="59.6">CH2 -</text>
<text x="327.7" y="61.7">12</text>
<text x="330.9" y="63.1">CH2 +</text>
<text x="327.7" y="68.8">13</text>
<text x="330.9" y="70.2">CH3 -</text>
<text x="365.1" y="70.2">SDA</text>
<text x="368.3" y="68.8">4</text>
<text x="327.7" y="72.3">14</text>
<text x="330.9" y="73.7">CH3 +</text>
<text x="365.1" y="77.3">GND</text>
<text x="365.1" y="73.7">SCL</text>
<text x="368.3" y="75.8">2</text>
<text x="368.3" y="72.3">3</text>
<text x="365.5" y="81.1">VS</text>
<text x="368.3" y="79.4">1</text>
</g>
<g font-size="3.2">
<text x="350.5" y="70.7" transform="rotate(-90 350.5 70.7)">INA3221</text>
<text x="172.7" y="149.9">2</text>
<text x="196.3" y="146.4">GND</text>
<text x="197.7" y="144.6">16</text>
<text x="174.2" y="151.7">GND</text>
<text x="248" y="176" transform="rotate(-90 248 176)">GND</text>
<text x="196.3" y="183.4">GND</text>
<text x="197.7" y="181.7">9</text>
<text x="262.1" y="183.1" transform="rotate(-90 262.1 183.1)">GND</text>
<text x="276.2" y="191.9" transform="rotate(-90 276.2 191.9)">GND</text>
<text x="290.3" y="200.7" transform="rotate(-90 290.3 200.7)">GND</text>
<text x="196.3" y="220.5">GND</text>
<text x="197.7" y="218.7">16</text>
<text x="172.7" y="224">2</text>
<text x="174.2" y="225.8">GND</text>
<text x="196.3" y="257.5">GND</text>
<text x="197.7" y="255.8">9</text>
</g>
<text font-size="3.2" fill="#a54b4b" x="382.4" y="208.9" transform="rotate(-90 382.4 208.9)">280</text>
<g font-size="2.1" fill="#a54b4b">
<text x="357.2" y="188.4">VCC</text>
<text x="364.8" y="190.1">VCC</text>
<text x="357.2" y="195.4">GND</text>
<text x="364.8" y="197.2">GND</text>
<text x="357.2" y="202.5">SCK</text>
<text x="357.2" y="209.6">SDI</text>
<text x="364.8" y="204.2">SCL</text>
<text x="364.8" y="211.3">SDA</text>
<text x="357.2" y="216.6">CSB</text>
<text x="364.8" y="218.4">CSB</text>
<text x="357.2" y="223.7">SDO</text>
<text x="364.8" y="225.4">SDO</text>
</g>
</svg>
